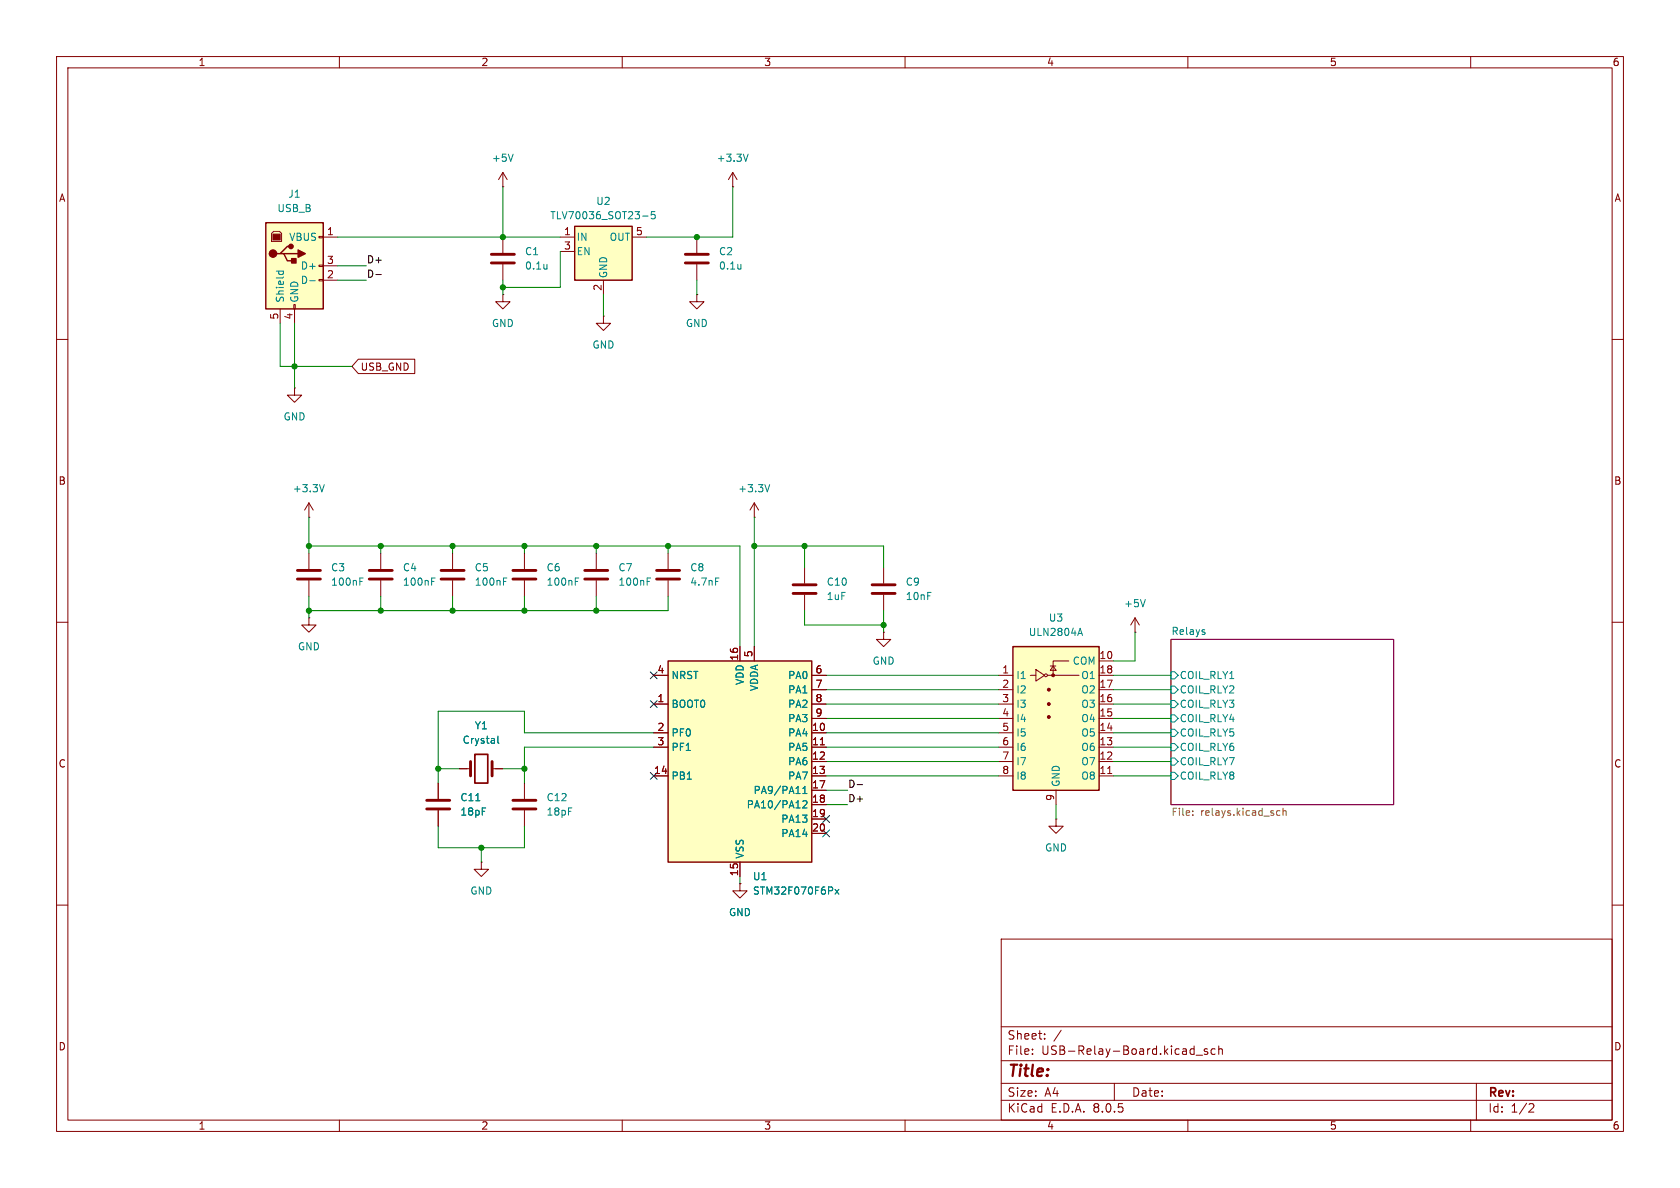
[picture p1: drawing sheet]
<svg xmlns="http://www.w3.org/2000/svg" width="297mm" height="210mm" viewBox="0 0 297 210" stroke-linecap="round" stroke-linejoin="round" font-family="sans-serif">
<g fill="none" stroke="#840000" stroke-width=".18">
<path d="M10 10h277v190h-277zM12 12h273v186h-273zM60 10v2M110 10v2M160 10v2M210 10v2M260 10v2M10 60h2M285 60h2M52.1 68.6v1.3h1.2l-1.2 1.2-1.3-1.2h1.3M52.1 68.6h.1M54.6 91.4h.1"/>
<path d="M54.6 88.9l-.8 1.3M54.6 88.9v2.5M54.6 97.8v2.8M54.6 88.9l.8 1.3M10 110h2M54.6 102.6v2.8M285 110h2M10 160h2M130.8 156.2v1.3h1.3l-1.3 1.3-1.3-1.3h1.3M130.8 156.2h.1M285 160h2M177 166h108v32h-108z"/>
<path d="M60 198v2M110 198v2M160 198v2M177 194.5h108M177 191.5h108M177 187.5h108M177 181.5h108M182.5 186.3v.1M182.5 185.5v.1M184.7 183.6v.1M184.7 182.8v.1M187.6 182.1l-1.3 2"/>
<path d="M197 191.5v3M210 198v2M211.5 186.5h1.1M213.5 185.5l-.4-.1-.2 .2 .1 .2 .5 .2v.3h-.6M214.8 185.5l-.4-.1-.3 .3v.4l.1 .2h.6M215.5 185.5l.2-.1 .3 .1 .1 .9M215.5 184.9v1.5M260 198v2M261 191.5v6.5M270.5 195.1l.5 .1 .2 .3-1 1.1h1"/>
</g>
<path d="M207 113h39.4v29.2h-39.4z" fill="none" stroke="#840084" stroke-width=".18"/>
<g fill="none" stroke="#008484" stroke-width=".18">
<path d="M57.3 85.7l-.4 1.2M63.6 102.8h.4M63.6 102.2h.6M207 118.7h.6l.7 .7-.7 .6h-.6zM212.9 111.7l.1 .2-.1 .3M212.9 111.3l.1 .1M207 121.3h.6l.7 .6-.7 .7h-.6zM207 123.8h.6l.7 .7-.7 .6h-.6zM207 126.4h.6l.7 .6-.7 .6h-.6zM207 128.9h.6l.7 .6-.7 .7h-.6zM207 131.4h.6l.7 .7-.7 .6h-.6zM207 134h.6l.7 .6-.7 .7h-.6z"/>
<path d="M207 136.5h.6l.7 .7-.7 .6h-.6z"/>
</g>
<path d="M210.9 144v.1M210.9 143.4v.1M225.8 144.1h.5M225.8 143.4h.5M226.8 143.4l.2-.1 .3 .1 .1 .7M226.8 142.9v1.2" fill="none" stroke="#848400" stroke-width=".18"/>
<path d="M52.6 102.4h4M52.6 100.8h4" fill="none" stroke="#840000" stroke-width=".51"/>
<path d="M47 39.4h10.1v15.2h-10.1z" fill="#ffffc2"/>
<path d="M47 39.4h10.1v15.2h-10.1zM49.5 44.8h.7l.6 1.3h1.3M50.2 44.8h2.5M51.4 43.6h-.6l-1.3 1.2h-.6" fill="none" stroke="#840000" stroke-width=".25"/>
<g fill="#840000" stroke="#840000" stroke-width=".25">
<path d="M52.7 44.2l1.3 .6-1.3 .7z"/>
<path d="M51.6 45.7h.7v.8h-.7z"/>
<circle cx="48.3" cy="44.8" r=".63"/>
<circle cx="51.4" cy="43.6" r=".38"/>
</g>
<path d="M48.3 41.4h1.2v1h-1.2z" fill="#840000" stroke="#840000" stroke-width=".18"/>
<g fill="none" stroke="#840000" stroke-width=".18">
<path d="M88.9 33h.1M88.9 30.5l-.8 1.3M88.9 30.5v2.5M88.9 30.5l.8 1.3M48 41.3l.4-.4h1l.4 .4v1.4h-1.8zM49.5 54.6v2.6M51.9 53.8h.3v.8h-.3zM52.1 54.6v2.6M56.4 49.4h.7v.3h-.7zM56.4 46.9h.7v.2h-.7zM56.4 41.8h.7v.2h-.7zM57.1 41.9h2.6"/>
<path d="M57.1 49.5h2.6M57.1 47h2.6M88.9 41.9v2.8M88.9 46.7v2.8"/>
</g>
<path d="M90.7 27.2l-.4 1.3M48.8 47.9h1.3M49.3 47.9v.4M50 47.9l.1 .4M54.8 49.6h.9M96.7 46.7v.9M96.7 47.4l-.1 .1" fill="none" stroke="#008484" stroke-width=".18"/>
<path d="M86.9 46.5h4M86.9 45h4" fill="none" stroke="#840000" stroke-width=".51"/>
<path d="M101.6 40h10.2v9.5h-10.2z" fill="#ffffc2"/>
<path d="M101.6 40h10.2v9.5h-10.2z" fill="none" stroke="#840000" stroke-width=".25"/>
<path d="M99.1 41.9h2.5M99.1 44.5h2.5M106.7 49.5v2.6M111.8 41.9h2.5" fill="none" stroke="#840000" stroke-width=".18"/>
<path d="M113.6 38.2h1M115.8 37.4h-.6l-.1 .6 .2-.1 .4 .1 .1 .1v.5l-.2 .1-.5-.1" fill="none" stroke="#008484" stroke-width=".18"/>
<path d="M179.1 114.3h15.2v25.4h-15.2z" fill="#ffffc2"/>
<path d="M179.1 114.3h15.2v25.4h-15.2z" fill="none" stroke="#840000" stroke-width=".25"/>
<g fill="none" stroke="#840000" stroke-width=".18">
<path d="M105.4 97.8v2.8M54.6 109.2v1.3h1.3l-1.3 1.3-1.3-1.3h1.3M54.6 109.2h.1M105.4 102.6v2.8M176.5 119.4h2.6M182.1 119.4h1M183.1 118.4l1.6 1-1.6 1zM185.2 119.4h5.6M185.7 117.7h1M186.2 117.7l.5 .8h-1zM189 116.8h-2.8v2.6M194.3 119.4h2.5"/>
<path d="M194.3 116.8h2.5M200.7 111.8h.1M200.7 109.2l-.8 1.3M200.7 109.2v2.6M200.7 109.2l.7 1.3M176.5 137.2h2.6M176.5 134.6h2.6M176.5 132.1h2.6M176.5 129.5h2.6M176.5 127h2.6M176.5 124.5h2.6M176.5 121.9h2.6"/>
<path d="M186.7 139.7v2.5M194.3 137.2h2.5M194.3 134.6h2.5M194.3 132.1h2.5M194.3 129.5h2.5M194.3 127h2.5M194.3 124.5h2.5M194.3 121.9h2.5M195.8 136.7h.7"/>
<circle cx="184.9" cy="119.4" r=".25"/>
</g>
<g fill="#840000" stroke="#840000" stroke-width=".18">
<circle cx="185.4" cy="126.7" r=".25"/>
<circle cx="185.4" cy="124.5" r=".25"/>
<circle cx="185.4" cy="121.9" r=".25"/>
<circle cx="186.2" cy="119.4" r=".25"/>
</g>
<path d="M114.4 102.8h.4M114.4 102.2h.6M190.7 112h.6M191 111.1l.4 1.2M202.5 106l-.4 1.3" fill="none" stroke="#008484" stroke-width=".18"/>
<path d="M103.4 102.4h4M103.4 100.8h4" fill="none" stroke="#840000" stroke-width=".51"/>
<path d="M118.1 116.8h25.4v35.6h-25.4z" fill="#ffffc2"/>
<path d="M118.1 116.8h25.4v35.6h-25.4z" fill="none" stroke="#840000" stroke-width=".25"/>
<g fill="none" stroke="#840000" stroke-width=".18">
<path d="M129.5 33h.1M129.5 30.5l-.7 1.3M129.5 30.5v2.5M129.5 30.5l.8 1.3M88.9 52.1v1.2h1.3l-1.3 1.3-1.3-1.3h1.3M88.9 52.1h.1M106.7 55.9v1.3h1.2l-1.2 1.2-1.3-1.2h1.3M106.7 55.9h.1M123.2 52.1v1.2h1.3l-1.3 1.3-1.3-1.3h1.3M123.2 52.1h.1M123.2 41.9v2.8M123.2 46.7v2.8"/>
<path d="M63.3 63.5h10v2.5h-10l-1.1-1.2zM67.3 97.8v2.8M80 97.8v2.8M92.7 97.8v2.8M118.1 97.8v2.8M133.3 91.4h.1M133.3 88.9v2.5M133.3 88.9l-.7 1.3M133.3 88.9l.8 1.3M67.3 102.6v2.8M80 102.6v2.8M92.7 102.6v2.8"/>
<path d="M115.6 119.4h2.5M118.1 102.6v2.8M130.8 114.3v2.5M133.3 114.3v2.5M142.2 100.3v2.8M142.2 105.2v2.8M143.5 119.4h2.5M156.2 111.8v1.2h1.3l-1.3 1.3-1.3-1.3h1.3M156.2 111.8h.1M156.2 100.3v2.8M156.2 105.2v2.8M77.5 138.4v2.8"/>
<path d="M81.3 135.9h1.9M87 135.9h1.9M92.7 138.4v2.8M115.6 124.5h2.5M115.6 129.5h2.5M115.6 132.1h2.5M115.6 137.2h2.5M143.5 124.5h2.5M143.5 129.5h2.5M143.5 132.1h2.5M143.5 134.6h2.5M143.5 137.2h2.5"/>
<path d="M143.5 139.7h2.5M143.5 121.9h2.5M143.5 127h2.5M145 131.7h.7M77.5 143.3v2.8M85.1 152.4v1.3h1.3l-1.3 1.2-1.3-1.2h1.3M85.1 152.4h.1M92.7 143.3v2.8M130.8 156.2h.1M130.8 152.4v2.5M143.5 142.2h2.5M143.5 144.8h2.5"/>
<path d="M143.5 147.3h2.5M186.7 144.8v1.3h1.3l-1.3 1.2-1.3-1.2h1.3M186.7 144.8h.1"/>
</g>
<g fill="none" stroke="#008484" stroke-width=".18">
<path d="M132.3 27.2l-.5 1.3M131 46.7v.9M131 47.4l-.1 .1M136.1 85.7l-.5 1.2M76.3 102.2h.6M76.3 102.8h.4M89 102.2h.6M89 102.8h.4M101.7 102.2h.6M101.7 102.8h.4M126.5 102.2h.6M88 130.1v1.1l.2 .2"/>
<path d="M141.9 139.4l.4-.4v1.3M84.1 141.5h.7M141.9 140.3h.8M141.9 141.7l.5-.2 .3 .4-.8 .9h.8M147.6 157.2l.7 .9M148.3 157.2l-.7 .9"/>
</g>
<g fill="none" stroke="#840000" stroke-width=".51">
<path d="M121.2 46.5h4M121.2 45h4M65.3 102.4h4M65.3 100.8h4M78 102.4h4M78 100.8h4M90.7 102.4h4M90.7 100.8h4M116.1 102.4h4M116.1 100.8h4M140.2 104.9h4.1M140.2 103.4h4.1"/>
<path d="M154.2 104.9h4M154.2 103.4h4M83.2 134.6v2.6M87 134.6v2.6M75.4 143h4.1M75.4 141.5h4.1M90.7 143h4M90.7 141.5h4"/>
</g>
<path d="M83.9 133.4h2.3v5h-2.3z" fill="none" stroke="#840000" stroke-width=".3"/>
<path d="M66.4 48.5h1M151.5 138.7h1" fill="none" stroke="#000" stroke-width=".18"/>
<g fill="none" stroke="#008400" stroke-width=".18">
<path d="M88.9 33v8.9M129.5 33v8.9h-15.2M49.5 57.2v7.6h12.7M52.1 57.2v11.4M59.7 41.9h39.4M59.7 47h5.1M59.7 49.5h5.1M88.9 49.5v2.6M99.1 44.5v6.3h-10.2M106.7 52.1v3.8M123.2 49.5v2.6M54.6 96.5h76.2v17.8"/>
<path d="M54.6 91.4v6.4M67.3 96.5v1.3M80 96.5v1.3M92.7 96.5v1.3M105.4 96.5v1.3M118.1 96.5v1.3M133.3 96.5h22.9v3.8M133.3 91.4v22.9M142.2 96.5v3.8M54.6 105.4v3.8M67.3 105.4v2.6M80 105.4v2.6"/>
<path d="M92.7 105.4v2.6M105.4 105.4v2.6M118.1 105.4v2.6h-63.5M142.2 108v2.5h14M146 119.4h30.5M156.2 108v3.8M196.8 119.4h10.2M200.7 111.8v5h-3.9M77.5 135.9h3.8M88.9 135.9h3.8M115.6 132.1h-22.9v6.3M115.6 129.5h-22.9v-3.8h-15.2v12.7"/>
<path d="M146 137.2h30.5M146 132.1h30.5M146 139.7h3.9M146 134.6h30.5M146 121.9h30.5M146 127h30.5M146 124.5h30.5M146 129.5h30.5M196.8 137.2h10.2M196.8 132.1h10.2M196.8 134.6h10.2M196.8 121.9h10.2"/>
<path d="M196.8 127h10.2M196.8 124.5h10.2M196.8 129.5h10.2M77.5 146.1v3.8h15.2v-3.8M85.1 149.9v2.5M130.8 154.9v1.3M146 142.2h3.9M186.7 142.2v2.6"/>
</g>
<path d="M115 118.8l1.2 1.2M116.2 118.8l-1.2 1.2M115 136.6l1.2 1.2M115 123.9l1.2 1.2M116.2 136.6l-1.2 1.2M116.2 123.9l-1.2 1.2M145.4 146.7l1.3 1.2M145.4 144.2l1.3 1.2M146.7 146.7l-1.3 1.2M146.7 144.2l-1.3 1.2" fill="none" stroke="#000084" stroke-width=".18"/>
<g fill="#008400" stroke="#008400" stroke-width=".18">
<circle cx="123.2" cy="41.9" r=".46"/>
<circle cx="92.7" cy="96.5" r=".46"/>
<circle cx="88.9" cy="50.8" r=".46"/>
<circle cx="80" cy="96.5" r=".46"/>
<circle cx="52.1" cy="64.8" r=".46"/>
<circle cx="88.9" cy="41.9" r=".46"/>
<circle cx="105.4" cy="96.5" r=".46"/>
<circle cx="105.4" cy="108" r=".46"/>
<circle cx="118.1" cy="96.5" r=".46"/>
<circle cx="133.3" cy="96.5" r=".46"/>
<circle cx="142.2" cy="96.5" r=".46"/>
<circle cx="77.5" cy="135.9" r=".46"/>
<circle cx="92.7" cy="135.9" r=".46"/>
<circle cx="85.1" cy="149.9" r=".46"/>
<circle cx="156.2" cy="110.5" r=".46"/>
<circle cx="54.6" cy="96.5" r=".46"/>
<circle cx="67.3" cy="96.5" r=".46"/>
<circle cx="67.3" cy="108" r=".46"/>
<circle cx="80" cy="108" r=".46"/>
<circle cx="92.7" cy="108" r=".46"/>
<circle cx="54.6" cy="108" r=".46"/>
</g>
<text font-size="2.8" fill="#840000" x="178" y="190.9">Title:</text>
<g font-size="2.1" fill="#840000">
<text x="178" y="184">Sheet:</text>
<text x="178" y="186.7">File:</text>
<text x="184.1" y="186.7">USB-Relay-Board.kicad_sch</text>
<text x="178" y="196.9">KiCad</text>
<text x="178" y="194.1">Size:</text>
<text x="184.7" y="194.1">A4</text>
<text x="185.7" y="196.9">E.D.A.</text>
<text x="193.3" y="196.9">8.0.5</text>
<text x="200" y="194.1">Date:</text>
<text x="263" y="194.3">Rev:</text>
<text x="263" y="196.9">Id:</text>
<text x="267.1" y="196.9">1/2</text>
</g>
<g font-size="1.8" fill="#840000">
<text x="35" y="11.9">1</text>
<text x="85" y="11.9">2</text>
<text x="135" y="11.9">3</text>
<text x="185" y="11.9">4</text>
<text x="235" y="11.9">5</text>
<text x="285" y="11.9">6</text>
<text x="10.3" y="35.9">A</text>
<text x="285.3" y="35.9">A</text>
<text x="57.7" y="41.7">1</text>
<text x="99.6" y="41.7">1</text>
<text x="112.3" y="41.7">5</text>
<text x="57.7" y="46.7">3</text>
<text x="99.6" y="44.2">3</text>
<text x="57.7" y="49.3">2</text>
<text x="106.4" y="51.5" transform="rotate(-90 106.4 51.5)">2</text>
<text x="49.3" y="56.6" transform="rotate(-90 49.3 56.6)">5</text>
<text x="51.8" y="56.6" transform="rotate(-90 51.8 56.6)">4</text>
<text x="63.7" y="65.7">USB_GND</text>
<text x="10.3" y="85.9">B</text>
<text x="285.3" y="85.9">B</text>
<text x="116.1" y="119.1">4</text>
<text x="130.6" y="116.9" transform="rotate(-90 130.6 116.9)">16</text>
<text x="133.1" y="116.3" transform="rotate(-90 133.1 116.3)">5</text>
<text x="144.1" y="119.1">6</text>
<text x="177.1" y="119.1">1</text>
<text x="194.3" y="116.6">10</text>
<text x="194.3" y="119.1">18</text>
<text x="116.1" y="124.2">1</text>
<text x="144.1" y="121.7">7</text>
<text x="144.1" y="124.2">8</text>
<text x="177.1" y="121.7">2</text>
<text x="177.1" y="124.2">3</text>
<text x="194.3" y="124.2">16</text>
<text x="194.3" y="121.7">17</text>
<text x="116.1" y="129.3">2</text>
<text x="116.1" y="131.8">3</text>
<text x="143.5" y="129.3">10</text>
<text x="143.5" y="131.8">11</text>
<text x="144.1" y="126.7">9</text>
<text x="177.1" y="126.7">4</text>
<text x="177.1" y="129.3">5</text>
<text x="177.1" y="131.8">6</text>
<text x="194.3" y="131.8">13</text>
<text x="194.3" y="129.3">14</text>
<text x="194.3" y="126.7">15</text>
<text x="10.3" y="135.9">C</text>
<text x="115.5" y="136.9">14</text>
<text x="143.5" y="134.4">12</text>
<text x="143.5" y="136.9">13</text>
<text x="177.1" y="134.4">7</text>
<text x="177.1" y="136.9">8</text>
<text x="194.3" y="136.9">11</text>
<text x="194.3" y="134.4">12</text>
<text x="285.3" y="135.9">C</text>
<text x="143.5" y="139.4">17</text>
<text x="143.5" y="142">18</text>
<text x="186.4" y="141.7" transform="rotate(-90 186.4 141.7)">9</text>
<text x="143.5" y="144.5">19</text>
<text x="143.5" y="147.1">20</text>
<text x="130.6" y="155" transform="rotate(-90 130.6 155)">15</text>
<text x="10.3" y="185.9">D</text>
<text x="285.3" y="185.9">D</text>
<text x="35" y="199.9">1</text>
<text x="85" y="199.9">2</text>
<text x="135" y="199.9">3</text>
<text x="185" y="199.9">4</text>
<text x="235" y="199.9">5</text>
<text x="285" y="199.9">6</text>
</g>
<g font-size="1.8" fill="#008484">
<text x="86.9" y="28.8">+5V</text>
<text x="126.6" y="28.8">+3.3V</text>
<text x="50.9" y="35.2">J1</text>
<text x="48.9" y="37.7">USB_B</text>
<text x="97.2" y="39">TLV70036_SOT23-5</text>
<text x="105.3" y="36.4">U2</text>
<text x="51" y="42.8">VBUS</text>
<text x="53.1" y="47.9">D+</text>
<text x="92.7" y="45.3">C1</text>
<text x="92.7" y="47.9">0.1u</text>
<text x="101.9" y="42.8">IN</text>
<text x="101.9" y="45.3">EN</text>
<text x="107.7" y="42.8">OUT</text>
<text x="127" y="45.3">C2</text>
<text x="127" y="47.9">0.1u</text>
<text x="50.4" y="53.6" transform="rotate(-90 50.4 53.6)">Shield</text>
<text x="52.9" y="53.6" transform="rotate(-90 52.9 53.6)">GND</text>
<text x="53.1" y="50.4">D-</text>
<text x="107.5" y="49.3" transform="rotate(-90 107.5 49.3)">GND</text>
<text x="86.9" y="58">GND</text>
<text x="121.2" y="58">GND</text>
<text x="104.6" y="61.8">GND</text>
<text x="50" y="74.5">GND</text>
<text x="51.7" y="87.2">+3.3V</text>
<text x="130.4" y="87.2">+3.3V</text>
<text x="58.4" y="101.2">C3</text>
<text x="71.1" y="101.2">C4</text>
<text x="83.8" y="101.2">C5</text>
<text x="96.5" y="101.2">C6</text>
<text x="109.2" y="101.2">C7</text>
<text x="121.9" y="101.2">C8</text>
<text x="58.4" y="103.7">100nF</text>
<text x="71.1" y="103.7">100nF</text>
<text x="83.8" y="103.7">100nF</text>
<text x="96.5" y="103.7">100nF</text>
<text x="109.2" y="103.7">100nF</text>
<text x="121.9" y="103.7">4.7nF</text>
<text x="146.1" y="106.3">1uF</text>
<text x="146.1" y="103.7">C10</text>
<text x="160" y="103.7">C9</text>
<text x="160" y="106.3">10nF</text>
<text x="198.6" y="107.5">+5V</text>
<text x="181.8" y="112.6">ULN2804A</text>
<text x="185.3" y="110.1">U3</text>
<text x="207" y="112.3">Relays</text>
<text x="52.6" y="115.2">GND</text>
<text x="154.2" y="117.7">GND</text>
<text x="189.5" y="117.7">COM</text>
<text x="118.6" y="125.3">BOOT0</text>
<text x="118.6" y="120.2">NRST</text>
<text x="131.7" y="121.2" transform="rotate(-90 131.7 121.2)">VDD</text>
<text x="134.2" y="122.3" transform="rotate(-90 134.2 122.3)">VDDA</text>
<text x="139.2" y="120.2">PA0</text>
<text x="139.2" y="122.8">PA1</text>
<text x="139.2" y="125.3">PA2</text>
<text x="179.6" y="120.2">I1</text>
<text x="179.6" y="122.8">I2</text>
<text x="179.6" y="125.3">I3</text>
<text x="191.1" y="125.3">O3</text>
<text x="191.1" y="122.8">O2</text>
<text x="191.1" y="120.2">O1</text>
<text x="208.5" y="120.2">COIL_RLY1</text>
<text x="208.5" y="122.8">COIL_RLY2</text>
<text x="208.5" y="125.3">COIL_RLY3</text>
<text x="81.7" y="131.7">Crystal</text>
<text x="83.8" y="129.1">Y1</text>
<text x="118.6" y="130.4">PF0</text>
<text x="139.2" y="130.4">PA4</text>
<text x="139.2" y="127.9">PA3</text>
<text x="179.6" y="127.9">I4</text>
<text x="179.6" y="130.4">I5</text>
<text x="191.1" y="130.4">O5</text>
<text x="191.1" y="127.9">O4</text>
<text x="208.5" y="127.9">COIL_RLY4</text>
<text x="208.5" y="130.4">COIL_RLY5</text>
<text x="118.6" y="132.9">PF1</text>
<text x="139.2" y="132.9">PA5</text>
<text x="139.2" y="135.5">PA6</text>
<text x="179.6" y="132.9">I6</text>
<text x="179.6" y="135.5">I7</text>
<text x="191.1" y="135.5">O7</text>
<text x="191.1" y="132.9">O6</text>
<text x="208.5" y="132.9">COIL_RLY6</text>
<text x="208.5" y="135.5">COIL_RLY7</text>
<text x="81.3" y="141.8">C11</text>
<text x="96.5" y="141.8">C12</text>
<text x="118.6" y="138">PB1</text>
<text x="131.9" y="143.1">PA10/PA12</text>
<text x="133.1" y="140.6">PA9/PA11</text>
<text x="139.2" y="138">PA7</text>
<text x="179.6" y="138">I8</text>
<text x="187.6" y="139.2" transform="rotate(-90 187.6 139.2)">GND</text>
<text x="191.1" y="138">O8</text>
<text x="208.5" y="138">COIL_RLY8</text>
<text x="81.3" y="144.4">18pF</text>
<text x="96.5" y="144.4">18pF</text>
<text x="138" y="145.6">PA13</text>
<text x="138" y="148.2">PA14</text>
<text x="131.7" y="151.9" transform="rotate(-90 131.7 151.9)">VSS</text>
<text x="133" y="155.8">U1</text>
<text x="184.7" y="150.7">GND</text>
<text x="83.1" y="158.3">GND</text>
<text x="133" y="158.3">STM32F070F6Px</text>
<text x="128.8" y="162.2">GND</text>
</g>
<g font-size="1.8">
<text x="64.8" y="46.6">D+</text>
<text x="64.8" y="49.2">D-</text>
<text x="149.9" y="139.4">D-</text>
<text x="149.9" y="141.9">D+</text>
</g>
<g font-size="1.8" fill="#848400">
<text x="207" y="144.6">File:</text>
<text x="212.2" y="144.6">relays.kicad_sch</text>
</g>
</svg>
